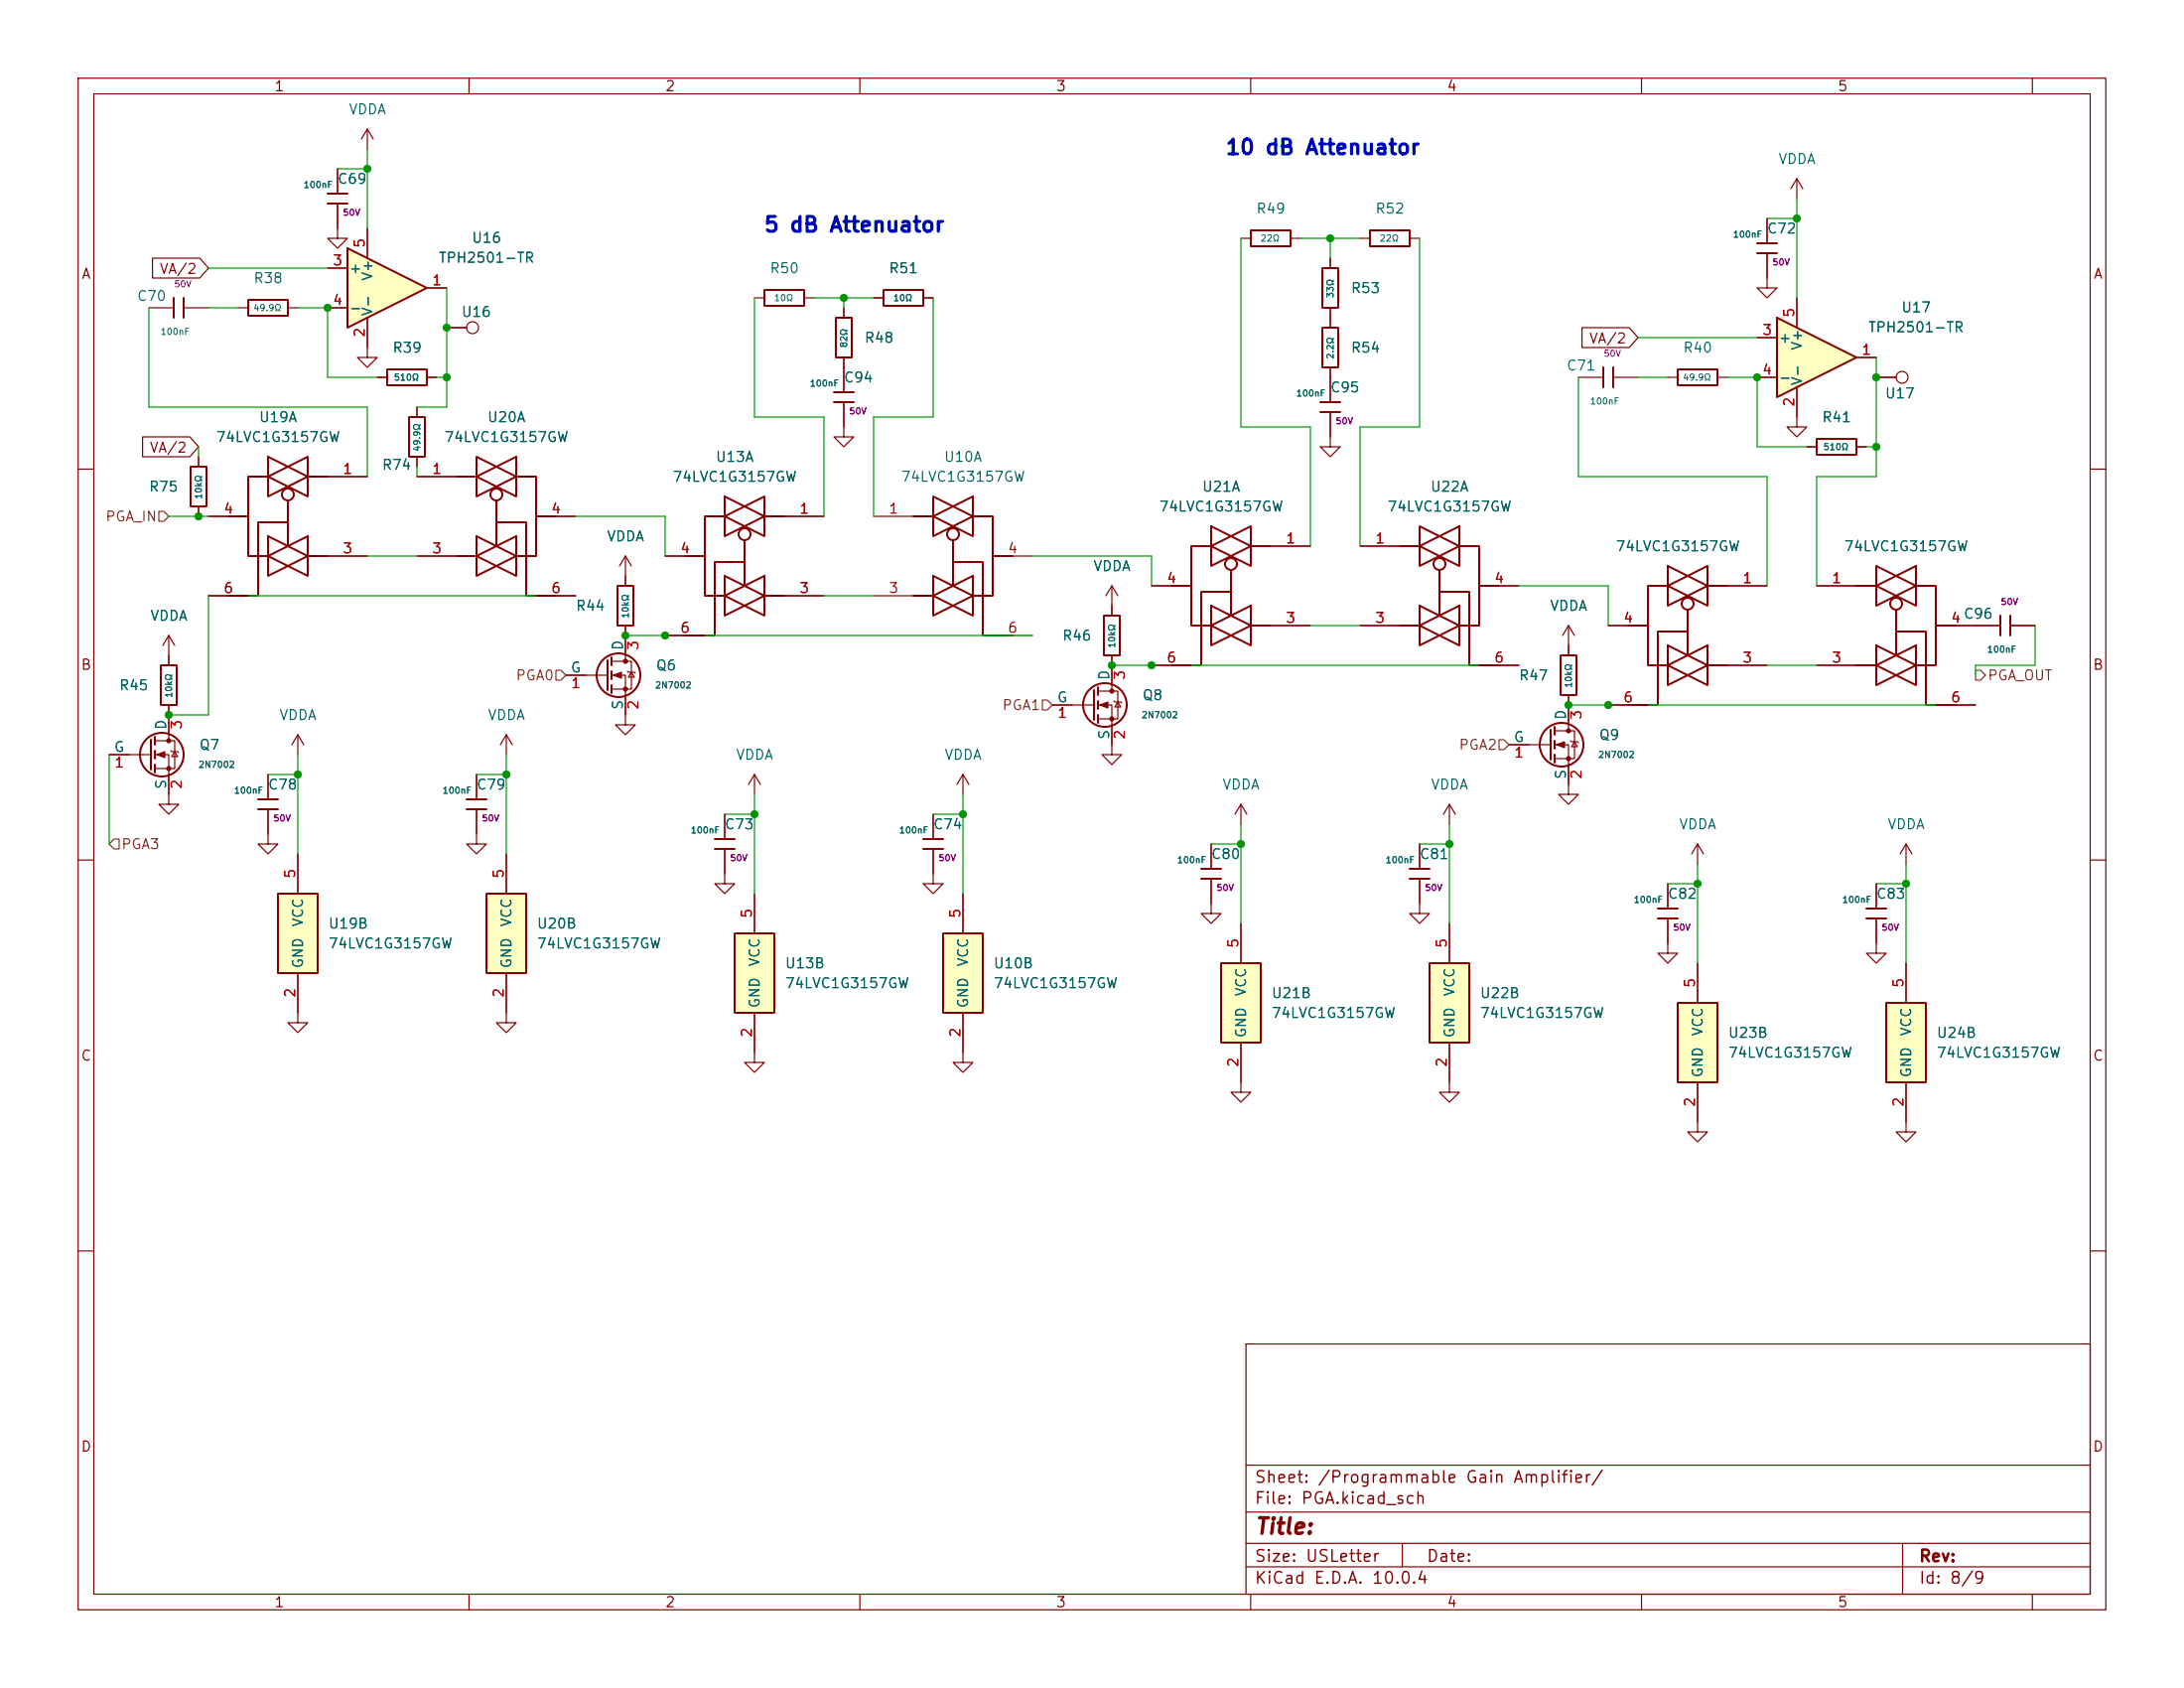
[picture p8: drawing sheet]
<svg xmlns="http://www.w3.org/2000/svg" width="279mm" height="216mm" viewBox="0 0 279 216" stroke-linecap="round" stroke-linejoin="round" font-family="sans-serif">
<g fill="none" stroke="#840000" stroke-width=".15">
<path d="M10 10h259.4v195.9h-259.4zM12 12h255.4v191.9h-255.4zM60 10v2M110 10v2M160 10v2M210 10v2M260 10v2M30.5 39.4h1.2M36.8 39.4h1.3M10 60h2M267.4 60h2M193 95.3h5.4"/>
<path d="M198.9 93.5h2.5v3.5h-2.5M198.9 95.3h1.8v6.3h1.2l-1.2 1.3-1.3-1.3h1.3M200.7 90.2v3.3M200.9 94.7l.1 .2h.8l.1 .1M201.4 94.9l.4 .6h-.8zM10 110h2M213.4 113v3.2M213.4 117.5v3.2M267.4 110h2M217.2 143.5v1.3h1.2l-1.2 1.3-1.3-1.3h1.3M10 160h2M159.4 171.9h108v32h-108z"/>
<path d="M267.4 160h2M159.4 197.4h108M159.4 193.4h108M159.4 187.4h108M179.4 197.4v3M243.4 197.4v6.5M60 203.9v2M110 203.9v2M159.4 200.4h108M160 203.9v2M210 203.9v2M260 203.9v2"/>
</g>
<g fill="none" stroke="#840000" stroke-width=".25">
<path d="M31.7 38.4h5.1v2h-5.1zM198.4 93.3v3.9M198.9 93v1M198.9 94.7v1.1M198.9 96.5v1M212.1 116.2h2.5M212.1 117.5h2.5"/>
<circle cx="199.8" cy="95.2" r="2.79"/>
</g>
<g fill="#840000" stroke="#840000" stroke-width=".15">
<path d="M199.1 95.3l1.1-.4v.7z"/>
<circle cx="200.7" cy="93.5" r=".25"/>
<circle cx="200.7" cy="97" r=".25"/>
</g>
<path d="M44.4 31.8l10.2 5-10.2 5.1z" fill="#ffffc2"/>
<path d="M44.4 31.8l10.2 5-10.2 5.1zM49.5 47.2h5.1v2.1h-5.1z" fill="none" stroke="#840000" stroke-width=".25"/>
<g fill="none" stroke="#840000" stroke-width=".15">
<path d="M41.9 34.3h2.5M41.9 39.4h2.5M47 29.2v3.8M54.6 36.8h2.5M47 40.6v5.1h-1.3l1.3 1.3 1.3-1.3h-1.3M48.3 48.3h1.2M54.6 48.3h1.3M57.1 41.9h2.6M213.4 120.7v1.2h1.2l-1.2 1.3-1.3-1.3h1.3"/>
<circle cx="60.5" cy="41.9" r=".76"/>
</g>
<path d="M214.6 128.3h5.1v10.1h-5.1z" fill="#ffffc2"/>
<g fill="none" stroke="#840000" stroke-width=".25">
<path d="M22.2 38.1v2.5M23.5 38.1v2.5M41.9 24.8h2.5M41.9 26h2.5M169.2 34.3h2v5.1h-2zM168.9 51.4h2.5M168.9 52.7h2.5M169.2 41.9h2v5.1h-2zM140 88.3v3.8M140.5 87.9v1M140.5 89.7v1M140.5 91.4v1.1"/>
<path d="M180.3 111.1h2.6M180.3 112.4h2.6M214.6 128.3h5.1v10.1h-5.1z"/>
<circle cx="141.4" cy="90.2" r="2.79"/>
</g>
<g fill="none" stroke="#840000" stroke-width=".15">
<path d="M47 16.5l-.8 1.3M47 16.5l.8 1.3M47 16.5v2.6M19 39.4h3.2M23.5 39.4h3.2M43.2 26v4.5h1.2l-1.2 1.3-1.3-1.3h1.3M43.2 21.6v3.2M170.2 33v1.3M170.2 39.4v2.5M170.2 47v4.4M170.2 52.7v3.2M134.6 90.2h5.4"/>
<path d="M140.5 90.2h1.7v6.3h1.3l-1.3 1.3-1.2-1.3h1.2M140.5 88.4h2.5v3.5h-2.5M142.2 85.1v3.3M142.5 89.7l.1 .1h.8l.1 .1M143 89.8l.4 .6h-.8zM181.6 112.4v4.4h1.3l-1.3 1.3-1.3-1.3h1.3M181.6 108v3.1M217.2 123.2v5.1M217.2 138.4v5.1"/>
</g>
<g fill="#840000" stroke="#840000" stroke-width=".15">
<path d="M140.7 90.2l1-.4v.8z"/>
<circle cx="142.2" cy="88.4" r=".25"/>
<circle cx="142.2" cy="91.9" r=".25"/>
</g>
<path d="M182.9 123.2h5.1v10.2h-5.1z" fill="#ffffc2"/>
<g fill="none" stroke="#840000" stroke-width=".25">
<path d="M149.9 74.9h2.5M154.9 67.3l2.6 1.3-2.6 1.3zM154.9 69.9l2.6 1.2-2.6 1.3zM154.9 69.9h-2.5v10.1h2.5M154.9 77.5l2.6 1.2-2.6 1.3zM157.5 75.7h-3.8v9.4h-3.8M157.5 68.6l2.5-1.3v2.6zM157.5 71.1l2.5-1.2v2.5zM157.5 78.7l2.5-1.2v2.5zM157.5 72.9v5.8M160 69.9h2.6M179.1 69.9h2.5"/>
<path d="M181.6 67.3l2.5 1.3-2.5 1.3zM181.6 69.9l2.5 1.2-2.5 1.3zM181.6 77.5l2.5 1.2-2.5 1.3zM184.1 68.6l2.6-1.3v2.6zM184.1 71.1l2.6-1.2v2.5zM184.1 78.7l2.6-1.2v2.5zM184.1 75.7h3.9v9.4h3.8M184.1 72.9v5.8M186.7 69.9h2.5v10.1h-2.5M189.2 74.9h2.6M20.6 85.1h2v5.1h-2zM154.9 80l2.6 1.3-2.6 1.3z"/>
<path d="M157.5 81.3l2.5-1.3v2.6zM160 80h2.6M179.1 80h2.5M181.6 80l2.5 1.3-2.5 1.3zM184.1 81.3l2.6-1.3v2.6zM182.9 123.2h5.1v10.2h-5.1z"/>
<circle cx="157.5" cy="72.1" r=".76"/>
<circle cx="184.1" cy="72.1" r=".76"/>
</g>
<g fill="none" stroke="#840000" stroke-width=".15">
<path d="M170.2 55.9v1.3h1.2l-1.2 1.2-1.3-1.2h1.3M147.3 74.9h5.1M162.6 69.9h5M174 69.9h5.1M189.2 74.9h5.1M21.6 81.3l-.8 1.3M21.6 81.3l.8 1.3M21.6 81.3v3.8M21.6 90.2v1.2M147.3 85.1h5.1M162.6 80h5M174 80h5.1"/>
<path d="M189.2 85.1h5.1M185.4 118.1v5.1M185.4 133.4v5"/>
</g>
<path d="M149.9 74.9h2.5M160 69.9h2.6M179.1 69.9h2.5M189.2 74.9h2.6M149.9 85.1h2.5M160 80h2.6M179.1 80h2.5M189.2 85.1h2.6" fill="none" stroke="#ffffc2" stroke-width=".13"/>
<path d="M156.2 123.2h5.1v10.2h-5.1z" fill="#ffffc2"/>
<g fill="none" stroke="#840000" stroke-width=".25">
<path d="M224.8 31.1h2.5M224.8 32.4h2.5M205.1 47v2.5M206.4 47v2.5M214.6 47.2h5.1v2.1h-5.1zM232.4 56.1h5.1v2.1h-5.1zM237.5 74.9h2.5M240 72.4l2.6 1.3-2.6 1.2zM240 74.9l2.6 1.3-2.6 1.3zM242.6 73.7l2.5-1.3v2.5zM242.6 76.2l2.5-1.3v2.6zM242.6 78v5.8"/>
<path d="M245.1 74.9h2.5v10.2h-2.5M255.9 78.7v2.6M257.2 78.7v2.6M237.5 85.1h2.5M240 82.6l2.6 1.2-2.6 1.3zM240 85.1l2.6 1.3-2.6 1.2zM242.6 83.8l2.5-1.2v2.5zM242.6 86.4l2.5-1.3v2.5zM242.6 80.8h3.8v9.4h3.8M247.6 80h2.6M156.2 123.2h5.1v10.2h-5.1z"/>
<circle cx="242.6" cy="77.2" r=".76"/>
</g>
<g fill="none" stroke="#840000" stroke-width=".15">
<path d="M226.1 32.4v4.4h1.2l-1.2 1.3-1.3-1.3h1.3M226.1 27.9v3.2M229.9 22.9l-.8 1.2M229.9 22.9l.7 1.2M229.9 22.9v2.5M201.9 48.3h3.2M206.4 48.3h3.1M213.4 48.3h1.2M219.7 48.3h1.3M229.9 53.3v1.3h-1.3l1.3 1.3 1.2-1.3h-1.2M231.1 57.2h1.3M237.5 57.2h1.3"/>
<path d="M240 48.3h2.6M232.4 74.9h5.1M232.4 85.1h5.1M247.6 80h8.3M247.6 90.2h5.1M257.2 80h3.1M158.7 118.1v5.1M158.7 133.4v5"/>
<circle cx="243.3" cy="48.3" r=".76"/>
</g>
<path d="M237.5 74.9h2.5M237.5 85.1h2.5M247.6 80h2.6M247.6 90.2h2.6" fill="none" stroke="#ffffc2" stroke-width=".13"/>
<path d="M227.3 40.6l10.2 5.1-10.2 5.1z" fill="#ffffc2"/>
<g fill="none" stroke="#840000" stroke-width=".25">
<path d="M24.4 59.7h2v5.1h-2zM34.3 58.4l2.5 1.3-2.5 1.3zM36.8 59.7l2.6-1.3v2.6zM227.3 40.6l10.2 5.1-10.2 5.1zM29.2 66h2.5M34.3 61l2.5 1.2-2.5 1.3zM34.3 61h-2.6v10.1h2.6M34.3 68.6l2.5 1.3-2.5 1.2zM34.3 71.1l2.5 1.3-2.5 1.3zM36.8 66.8h-3.8v9.4h-3.8M36.8 62.2l2.6-1.2v2.5zM36.8 69.9l2.6-1.3v2.5z"/>
<path d="M36.8 72.4l2.6-1.3v2.6zM36.8 64v5.9M39.4 61h2.5M39.4 71.1h2.5M213.4 72.4l2.5 1.3-2.5 1.2zM213.4 74.9l2.5 1.3-2.5 1.3zM213.4 74.9h-2.6v10.2h2.6M215.9 73.7l2.5-1.3v2.5zM215.9 76.2l2.5-1.3v2.6zM215.9 78v5.8M218.4 74.9h2.6M19.3 94.6v3.8"/>
<path d="M19.8 94.2v1.1M19.8 96v1M19.8 97.8v1M208.3 80h2.5M213.4 82.6l2.5 1.2-2.5 1.3zM213.4 85.1l2.5 1.3-2.5 1.2zM215.9 80.8h-3.8v9.4h-3.8M215.9 83.8l2.5-1.2v2.5zM215.9 86.4l2.5-1.3v2.5zM218.4 85.1h2.6M238.8 116.2h2.5M238.8 117.5h2.5"/>
<circle cx="36.8" cy="63.2" r=".76"/>
<circle cx="215.9" cy="77.2" r=".76"/>
<circle cx="20.7" cy="96.5" r="2.79"/>
</g>
<g fill="none" stroke="#840000" stroke-width=".15">
<path d="M229.9 38.1v3.8M25.4 58.4v1.3M224.8 43.2h2.5M224.8 48.3h2.5M229.9 49.5v3.8M237.5 45.7h2.5M25.4 64.8v1.2M26.7 66h5M26.7 76.2h5M41.9 61h5.1M41.9 71.1h5.1M221 74.9h5.1"/>
<path d="M14 96.5h5.3M19.8 94.7h2.6v3.6h-2.6M19.8 96.5h1.8v5.1M21.6 91.4v3.3M21.8 96l.2 .1h.7l.2 .2M22.4 96.1l.3 .7h-.7zM205.7 80h5.1M205.7 90.2h5.1M221 85.1h5.1M158.7 102.9l-.7 1.2M158.7 102.9l.8 1.2M158.7 102.9v2.5"/>
<path d="M185.4 102.9l-.7 1.2M185.4 102.9l.8 1.2M185.4 102.9v2.5M217.2 108l-.8 1.2M217.2 108l.7 1.2M217.2 108v2.5M240 113v3.2M240 117.5v3.2M243.8 108l-.7 1.2M243.8 108l.8 1.2M243.8 108v2.5M158.7 138.4v1.3h1.3l-1.3 1.3-1.2-1.3h1.2"/>
<path d="M185.4 138.4v1.3h1.3l-1.3 1.3-1.3-1.3h1.3M243.8 143.5v1.3h1.3l-1.3 1.3-1.2-1.3h1.2"/>
</g>
<g fill="#840000" stroke="#840000" stroke-width=".15">
<path d="M20.1 96.5l1-.4v.8z"/>
<circle cx="21.6" cy="94.7" r=".25"/>
<circle cx="21.6" cy="98.3" r=".25"/>
</g>
<path d="M29.2 66h2.5M29.2 76.2h2.5M39.4 61h2.5M39.4 71.1h2.5M218.4 74.9h2.6M208.3 80h2.5M208.3 90.2h2.5M218.4 85.1h2.6" fill="none" stroke="#ffffc2" stroke-width=".13"/>
<path d="M241.3 128.3h5.1v10.1h-5.1z" fill="#ffffc2"/>
<g fill="none" stroke="#840000" stroke-width=".25">
<path d="M52.3 53.3h2.1v5.1h-2.1zM61 58.4l2.5 1.3-2.5 1.3zM63.5 59.7l2.5-1.3v2.6zM58.4 61h2.6M58.4 71.1h2.6M61 61l2.5 1.2-2.5 1.3zM61 68.6l2.5 1.3-2.5 1.2zM61 71.1l2.5 1.3-2.5 1.3zM63.5 62.2l2.5-1.2v2.5zM63.5 69.9l2.5-1.3v2.5zM63.5 72.4l2.5-1.3v2.6zM63.5 66.8h3.8v9.4h3.8"/>
<path d="M63.5 64v5.9M66 61h2.6v10.1h-2.6M68.6 66h2.5M79 74.9h2v5.1h-2zM153.7 111.1h2.5M153.7 112.4h2.5M241.3 128.3h5.1v10.1h-5.1z"/>
<circle cx="63.5" cy="63.2" r=".76"/>
</g>
<g fill="none" stroke="#840000" stroke-width=".15">
<path d="M53.3 52.1v1.2M53.3 58.4v1.3M53.3 61h5.1M53.3 71.1h5.1M68.6 66h5.1M68.6 76.2h5.1M80 73.7v1.2M80 80v1.3M154.9 108v3.1M154.9 112.4v3.2M240 120.7v1.2h1.3l-1.3 1.3-1.2-1.3h1.2M243.8 123.2v5.1"/>
<path d="M243.8 138.4v5.1"/>
</g>
<path d="M58.4 61h2.6M58.4 71.1h2.6M68.6 66h2.5M68.6 76.2h2.5" fill="none" stroke="#ffffc2" stroke-width=".13"/>
<path d="M120.6 119.4h5.1v10.1h-5.1z" fill="#ffffc2"/>
<path d="M91.4 107.3h2.6M91.4 108.6h2.6M120.6 119.4h5.1v10.1h-5.1z" fill="none" stroke="#840000" stroke-width=".25"/>
<path d="M92.7 104.1v3.2M92.7 108.6v3.2M123.2 114.3v5.1M123.2 129.5v5.1" fill="none" stroke="#840000" stroke-width=".15"/>
<path d="M94 119.4h5.1v10.1h-5.1z" fill="#ffffc2"/>
<g fill="none" stroke="#840000" stroke-width=".25">
<path d="M106.7 50.2h2.5M106.7 51.4h2.5M106.9 40.6h2.1v5.1h-2.1zM141.2 78.7h2.1v5.1h-2.1zM77.7 84.5v3.8M78.2 84.1v1M78.2 85.9v1M78.2 87.6v1M94 119.4h5.1v10.1h-5.1zM118.1 107.3h2.5M118.1 108.6h2.5"/>
<circle cx="79.1" cy="86.4" r="2.79"/>
</g>
<g fill="none" stroke="#840000" stroke-width=".15">
<path d="M107.9 39.4v1.2M107.9 45.7v4.5M107.9 51.4v3.2M80 71.1l-.8 1.3M80 71.1l.8 1.3M80 71.1v2.6M142.2 77.5v1.2M72.4 86.4h5.3M78.2 86.4h1.8v6.3h1.3l-1.3 1.3-1.3-1.3h1.3M78.2 84.6h2.6v3.5h-2.6M80 81.3v3.3M80.3 85.9l.1 .1h.8l.1 .1"/>
<path d="M80.8 86l.4 .6h-.8zM142.2 83.8v1.3M92.7 111.8v1.2h1.3l-1.3 1.3-1.3-1.3h1.3M96.5 114.3v5.1M119.4 108.6v4.4h1.2l-1.2 1.3-1.3-1.3h1.3M119.4 104.1v3.2M38.1 129.5v1.3h1.3l-1.3 1.3-1.3-1.3h1.3M96.5 129.5v5.1"/>
</g>
<g fill="#840000" stroke="#840000" stroke-width=".15">
<path d="M78.5 86.4l1-.4v.7z"/>
<circle cx="80" cy="84.6" r=".25"/>
<circle cx="80" cy="88.1" r=".25"/>
</g>
<path d="M35.6 114.3h5v10.2h-5z" fill="#ffffc2"/>
<g fill="none" stroke="#840000" stroke-width=".25">
<path d="M87.6 71.1h2.6M92.7 63.5l2.5 1.3-2.5 1.2zM92.7 66l2.5 1.3-2.5 1.3zM92.7 66h-2.5v10.2h2.5M92.7 73.7l2.5 1.2-2.5 1.3zM92.7 76.2l2.5 1.3-2.5 1.2zM95.2 71.9h-3.8v9.4h-3.8M95.2 64.8l2.6-1.3v2.5zM95.2 67.3l2.6-1.3v2.6zM95.2 74.9l2.6-1.2v2.5zM95.2 77.5l2.6-1.3v2.5zM95.2 69.1v5.8"/>
<path d="M97.8 66h2.5M97.8 76.2h2.5M116.8 66h2.6M116.8 76.2h2.6M119.4 63.5l2.5 1.3-2.5 1.2zM119.4 66l2.5 1.3-2.5 1.3zM119.4 73.7l2.5 1.2-2.5 1.3zM119.4 76.2l2.5 1.3-2.5 1.2zM121.9 64.8l2.6-1.3v2.5zM121.9 67.3l2.6-1.3v2.6zM121.9 74.9l2.6-1.2v2.5zM121.9 77.5l2.6-1.3v2.5z"/>
<path d="M121.9 71.9h3.8v9.4h3.8M121.9 69.1v5.8M124.5 66h2.5v10.2h-2.5M127 71.1h2.5M35.6 114.3h5v10.2h-5z"/>
<circle cx="95.2" cy="68.3" r=".76"/>
<circle cx="121.9" cy="68.3" r=".76"/>
</g>
<g fill="none" stroke="#840000" stroke-width=".15">
<path d="M107.9 54.6v1.3h1.3l-1.3 1.3-1.2-1.3h1.2M85.1 71.1h5.1M100.3 66h5.1M100.3 76.2h5.1M111.8 66h5M111.8 76.2h5M127 71.1h5.1M85.1 81.3h5.1M96.5 99.1l-.7 1.2M96.5 99.1l.8 1.2M96.5 99.1v2.5M123.2 99.1l-.8 1.2"/>
<path d="M123.2 99.1l.8 1.2M123.2 99.1v2.5M127 81.3h5.1M38.1 109.2v5.1M38.1 124.5v5"/>
</g>
<path d="M87.6 71.1h2.6M97.8 66h2.5M97.8 76.2h2.5M116.8 66h2.6M116.8 76.2h2.6M127 71.1h2.5M87.6 81.3h2.6M127 81.3h2.5" fill="none" stroke="#ffffc2" stroke-width=".13"/>
<path d="M62.2 114.3h5.1v10.2h-5.1z" fill="#ffffc2"/>
<path d="M97.8 37.1h5.1v2h-5.1zM113 37.1h5.1v2h-5.1zM160 29.5h5.1v2h-5.1zM175.3 29.5h5v2h-5zM199.6 83.8h2.1v5.1h-2.1zM33 102.2h2.6M33 103.5h2.6M59.7 102.2h2.5M59.7 103.5h2.5M62.2 114.3h5.1v10.2h-5.1z" fill="none" stroke="#840000" stroke-width=".25"/>
<g fill="none" stroke="#840000" stroke-width=".15">
<path d="M19.5 33h6.1l1.1 1.3-1.1 1.3h-6.1zM41.9 34.3h2.5M41.9 39.4h2.5M43.2 21.6v3.2M43.2 26v3.2M47 29.2v3.8M54.6 36.8h2.5M96.5 38.1h1.3M102.9 38.1h1.2M107.9 39.4v1.2M111.8 38.1h1.2M118.1 38.1h1.3"/>
<path d="M158.7 30.5h1.3M165.1 30.5h1.3M170.2 33v1.3M170.2 39.4v2.5M174 30.5h1.3M180.3 30.5h1.3M226.1 27.9v3.2M226.1 32.4v3.2M229.9 38.1v3.8M18.2 55.9h6.1l1.1 1.3-1.1 1.2h-6.1zM25.4 58.4v1.3M47 40.6v3.9"/>
<path d="M48.3 48.3h1.2M53.3 52.1v1.2M53.3 58.4v1.3M54.6 48.3h1.3M57.1 41.9h2.6M107.9 45.7v4.5M107.9 51.4v3.2M170.2 47v4.4M170.2 52.7v3.2M202.4 41.9h6l1.1 1.3-1.1 1.3h-6zM224.8 48.3h2.5M224.8 43.2h2.5"/>
<path d="M229.9 49.5v3.8M231.1 57.2h1.3M237.5 57.2h1.3M237.5 45.7h2.5M240 48.3h2.6M25.4 64.8v1.2M26.7 66h5M26.7 76.2h5M41.9 71.1h5.1M41.9 61h5.1M53.3 71.1h5.1M53.3 61h5.1"/>
<path d="M68.6 66h5.1M68.6 76.2h5.1M80 73.7v1.2M85.1 71.1h5.1M100.3 66h5.1M100.3 76.2h5.1M142.2 74.9l-.7 1.3M142.2 74.9l.8 1.3M142.2 74.9v3.8M147.3 74.9h5.1M162.6 69.9h5M174 69.9h5.1"/>
<path d="M189.2 74.9h5.1M221 74.9h5.1M232.4 74.9h5.1M14 96.5h2.5M21.6 99.1v3.8h1.3l-1.3 1.2-1.3-1.2h1.3M21.6 83.8v1.3M21.6 90.2v3.8M34.3 99.1v3.1M38.1 94l-.8 1.3M38.1 94l.8 1.3M38.1 94v2.5M61 99.1v3.1"/>
<path d="M64.8 94v2.5M64.8 94l-.8 1.3M64.8 94l.7 1.3M72.4 86.4h2.5M80 80v3.8M80 88.9v2.5M85.1 81.3h5.1M134.6 90.2h2.6M142.2 83.8v3.8M142.2 92.7v2.6M147.3 85.1h5.1M162.6 80h5"/>
<path d="M174 80h5.1M189.2 85.1h5.1M193 95.3h2.6M200.7 80l-.8 1.3M200.7 80l.7 1.3M200.7 80v3.8M200.7 88.9v3.8M200.7 97.8v2.5M205.7 80h5.1M205.7 90.2h5.1M221 85.1h5.1M232.4 85.1h5.1"/>
<path d="M247.6 80h8.3M247.6 90.2h5.1M257.2 80h3.1M34.3 103.5v4.5h1.3l-1.3 1.2-1.3-1.2h1.3M38.1 109.2v5.1M61 103.5v4.5h1.2l-1.2 1.2-1.3-1.2h1.3M64.8 109.2v5.1M92.7 104.1v3.2M92.7 108.6v3.2M96.5 114.3v5.1M119.4 104.1v3.2M119.4 108.6v3.2"/>
<path d="M123.2 114.3v5.1M154.9 112.4v4.4h1.3l-1.3 1.3-1.2-1.3h1.2M154.9 108v3.1M158.7 118.1v5.1M181.6 108v3.1M181.6 112.4v3.2M185.4 118.1v5.1M213.4 113v3.2M213.4 117.5v3.2M240 113v3.2M240 117.5v3.2M38.1 124.5v5"/>
<path d="M64.8 124.5v6.3h1.2l-1.2 1.3-1.3-1.3h1.3M96.5 129.5v6.4h1.3l-1.3 1.3-1.3-1.3h1.3M123.2 129.5v6.4h1.3l-1.3 1.3-1.3-1.3h1.3M158.7 133.4v5M185.4 133.4v5M217.2 123.2v5.1M217.2 138.4v5.1M243.8 123.2v5.1M243.8 138.4v5.1"/>
</g>
<path d="M20.3 65.4h.7l.6 .6-.6 .7h-.7zM71.1 85.7h.7l.6 .7-.6 .6h-.7zM133.3 89.5h.7l.6 .7-.6 .6h-.7zM191.8 94.6h.6l.6 .7-.6 .6h-.6zM252.7 85.7h.7l.6 .7-.6 .6h-.7zM14.6 107.3h.6v1.3h-.6l-.6-.6z" fill="none" stroke="#725600" stroke-width=".15"/>
<g fill="none" stroke="#009600" stroke-width=".15">
<path d="M47 19.1v10.1M19 39.4v12.7h28v8.9M26.7 39.4h3.8M26.7 34.3h15.2M38.1 39.4h3.8v8.9h6.4M43.2 21.6h3.8M57.1 36.8v15.3h-3.8M96.5 38.1v15.2h8.9v12.7M104.1 38.1h7.7M107.9 38.1v1.3M119.4 38.1v15.2h-7.6v12.7M158.7 30.5v24.1h8.9v15.3"/>
<path d="M166.4 30.5h7.6M170.2 30.5v2.5M181.6 30.5v24.1h-7.6v15.3M226.1 27.9h3.8M229.9 25.4v12.7M25.4 57.2v1.2M53.3 59.7v1.3M55.9 48.3h1.2M201.9 48.3v12.7h24.2v13.9M209.5 43.2h15.3M209.5 48.3h3.9M221 48.3h3.8v8.9h6.3"/>
<path d="M238.8 57.2h1.2M240 45.7v15.3h-7.6v13.9M21.6 66h5.1M47 71.1h6.3M73.7 76.2h-47v15.2h-5.1M73.7 66h11.4v5.1M105.4 76.2h6.4M132.1 71.1h15.2v3.8M194.3 74.9h11.4v5.1M14 96.5v11.5M34.3 99.1h3.8M38.1 96.5v12.7"/>
<path d="M61 99.1h3.8M64.8 96.5v12.7M80 81.3h52.1M142.2 85.1h52.1M167.6 80h6.4M200.7 90.2h52M226.1 85.1h6.3M260.3 80v5.1h-7.6v1.3M92.7 104.1h3.8M96.5 101.6v12.7M119.4 104.1h3.8M123.2 101.6v12.7"/>
<path d="M154.9 108h3.8M158.7 105.4v12.7M181.6 108h3.8M185.4 105.4v12.7M213.4 113h3.8M217.2 110.5v12.7M240 113h3.8M243.8 110.5v12.7"/>
</g>
<g fill="#009600" stroke="#009600" stroke-width=".13">
<circle cx="107.9" cy="38.1" r=".46"/>
<circle cx="96.5" cy="104.1" r=".46"/>
<circle cx="123.2" cy="104.1" r=".46"/>
<circle cx="158.7" cy="108" r=".46"/>
<circle cx="170.2" cy="30.5" r=".46"/>
<circle cx="142.2" cy="85.1" r=".46"/>
<circle cx="147.3" cy="85.1" r=".46"/>
<circle cx="41.9" cy="39.4" r=".46"/>
<circle cx="47" cy="21.6" r=".46"/>
<circle cx="57.1" cy="41.9" r=".46"/>
<circle cx="57.1" cy="48.3" r=".46"/>
<circle cx="224.8" cy="48.3" r=".46"/>
<circle cx="240" cy="57.2" r=".46"/>
<circle cx="229.9" cy="27.9" r=".46"/>
<circle cx="240" cy="48.3" r=".46"/>
<circle cx="205.7" cy="90.2" r=".46"/>
<circle cx="217.2" cy="113" r=".46"/>
<circle cx="243.8" cy="113" r=".46"/>
<circle cx="200.7" cy="90.2" r=".46"/>
<circle cx="185.4" cy="108" r=".46"/>
<circle cx="21.6" cy="91.4" r=".46"/>
<circle cx="25.4" cy="66" r=".46"/>
<circle cx="85.1" cy="81.3" r=".46"/>
<circle cx="80" cy="81.3" r=".46"/>
<circle cx="64.8" cy="99.1" r=".46"/>
<circle cx="38.1" cy="99.1" r=".46"/>
</g>
<text font-size="2" fill="#840000" x="160.4" y="196.7">Title:</text>
<g font-size="1.9" fill="#0000c2">
<text x="156.7" y="20.3">10 dB Attenuator</text>
<text x="97.6" y="30.2">5 dB Attenuator</text>
</g>
<g font-size="1.5" fill="#840000">
<text x="160.4" y="190">Sheet: /Programmable Gain Amplifier/</text>
<text x="160.4" y="192.7">File: PGA.kicad_sch</text>
<text x="160.4" y="202.9">KiCad E.D.A. 10.0.4</text>
<text x="160.4" y="200.1">Size: USLetter</text>
<text x="182.4" y="200.1">Date:</text>
<text x="245.4" y="200.1">Rev:</text>
<text x="245.4" y="202.9">Id: 8/9</text>
</g>
<g font-size="1.3" fill="#840000">
<text x="35" y="12">1</text>
<text x="85" y="12">2</text>
<text x="135" y="12">3</text>
<text x="185" y="12">4</text>
<text x="235" y="12">5</text>
<text x="10.3" y="36">A</text>
<text x="20.3" y="35.4">VA/2</text>
<text x="267.7" y="36">A</text>
<text x="203.2" y="44.2">VA/2</text>
<text x="19.1" y="58.2">VA/2</text>
<text x="10.3" y="86">B</text>
<text x="267.7" y="86">B</text>
<text x="10.3" y="136">C</text>
<text x="267.7" y="136">C</text>
<text x="10.3" y="186">D</text>
<text x="267.7" y="186">D</text>
<text x="35" y="205.9">1</text>
<text x="85" y="205.9">2</text>
<text x="135" y="205.9">3</text>
<text x="185" y="205.9">4</text>
<text x="235" y="205.9">5</text>
</g>
<g font-size="1.3" fill="#006464">
<text x="44.5" y="14.9">VDDA</text>
<text x="43.1" y="23.8">C69</text>
<text x="227.4" y="21.3">VDDA</text>
<text x="160.6" y="27.6">R49</text>
<text x="175.9" y="27.6">R52</text>
<text x="44.6" y="35.3">+</text>
<text x="56" y="33.9">TPH2501-TR</text>
<text x="60.3" y="31.4">U16</text>
<text x="98.4" y="35.3">R50</text>
<text x="113.6" y="35.3">R51</text>
<text x="226" y="30.2">C72</text>
<text x="17.4" y="38.8">C70</text>
<text x="32.3" y="36.5">R38</text>
<text x="44.6" y="40.3">-</text>
<text x="48" y="40.5" transform="rotate(-90 48 40.5)">V-</text>
<text x="48" y="36" transform="rotate(-90 48 36)">V+</text>
<text x="58.9" y="40.8">U16</text>
<text x="172.7" y="37.8">R53</text>
<text x="243.1" y="40.3">U17</text>
<text x="50.1" y="45.4">R39</text>
<text x="110.5" y="44.2">R48</text>
<text x="172.7" y="45.4">R54</text>
<text x="200.3" y="47.7">C71</text>
<text x="215.2" y="45.4">R40</text>
<text x="227.5" y="44.2">+</text>
<text x="230.8" y="44.9" transform="rotate(-90 230.8 44.9)">V+</text>
<text x="238.9" y="42.8">TPH2501-TR</text>
<text x="107.9" y="49.2">C94</text>
<text x="170.1" y="50.5">C95</text>
<text x="227.5" y="49.2">-</text>
<text x="230.8" y="49.4" transform="rotate(-90 230.8 49.4)">V-</text>
<text x="241.1" y="51.3">U17</text>
<text x="27.5" y="56.9">74LVC1G3157GW</text>
<text x="33" y="54.3">U19A</text>
<text x="56.7" y="56.9">74LVC1G3157GW</text>
<text x="62.2" y="54.3">U20A</text>
<text x="91.5" y="59.4">U13A</text>
<text x="120.7" y="59.4">U10A</text>
<text x="233" y="54.3">R41</text>
<text x="19" y="63.2">R75</text>
<text x="48.8" y="60.4">R74</text>
<text x="86" y="61.9">74LVC1G3157GW</text>
<text x="115.2" y="61.9">74LVC1G3157GW</text>
<text x="148.2" y="65.7">74LVC1G3157GW</text>
<text x="153.7" y="63.2">U21A</text>
<text x="177.4" y="65.7">74LVC1G3157GW</text>
<text x="182.9" y="63.2">U22A</text>
<text x="77.5" y="69.6">VDDA</text>
<text x="206.6" y="70.8">74LVC1G3157GW</text>
<text x="235.8" y="70.8">74LVC1G3157GW</text>
<text x="139.8" y="73.4">VDDA</text>
<text x="19.1" y="79.7">VDDA</text>
<text x="73.6" y="78.4">R44</text>
<text x="80" y="83.3" transform="rotate(-90 80 83.3)">D</text>
<text x="135.8" y="82.3">R46</text>
<text x="198.2" y="78.4">VDDA</text>
<text x="251.1" y="79.5">C96</text>
<text x="15.1" y="88.6">R45</text>
<text x="72.9" y="86.3">G</text>
<text x="83.8" y="86.1">Q6</text>
<text x="142.2" y="87.1" transform="rotate(-90 142.2 87.1)">D</text>
<text x="146.1" y="89.9">Q8</text>
<text x="194.2" y="87.3">R47</text>
<text x="21.6" y="93.4" transform="rotate(-90 21.6 93.4)">D</text>
<text x="35.6" y="92.4">VDDA</text>
<text x="62.3" y="92.4">VDDA</text>
<text x="80" y="90.9" transform="rotate(-90 80 90.9)">S</text>
<text x="135.2" y="90.1">G</text>
<text x="142.2" y="94.7" transform="rotate(-90 142.2 94.7)">S</text>
<text x="193.6" y="95.2">G</text>
<text x="200.6" y="92.2" transform="rotate(-90 200.6 92.2)">D</text>
<text x="204.5" y="95">Q9</text>
<text x="14.5" y="96.5">G</text>
<text x="21.6" y="101" transform="rotate(-90 21.6 101)">S</text>
<text x="25.4" y="96.2">Q7</text>
<text x="34.2" y="101.3">C78</text>
<text x="60.9" y="101.3">C79</text>
<text x="94.1" y="97.5">VDDA</text>
<text x="120.7" y="97.5">VDDA</text>
<text x="156.3" y="101.3">VDDA</text>
<text x="183" y="101.3">VDDA</text>
<text x="200.6" y="99.8" transform="rotate(-90 200.6 99.8)">S</text>
<text x="92.6" y="106.4">C73</text>
<text x="119.3" y="106.4">C74</text>
<text x="214.7" y="106.4">VDDA</text>
<text x="241.4" y="106.4">VDDA</text>
<text x="154.8" y="110.2">C80</text>
<text x="181.5" y="110.2">C81</text>
<text x="39.1" y="118.6" transform="rotate(-90 39.1 118.6)">VCC</text>
<text x="41.9" y="119.1">U19B</text>
<text x="65.7" y="118.6" transform="rotate(-90 65.7 118.6)">VCC</text>
<text x="68.6" y="119.1">U20B</text>
<text x="213.3" y="115.3">C82</text>
<text x="239.9" y="115.3">C83</text>
<text x="39.1" y="124" transform="rotate(-90 39.1 124)">GND</text>
<text x="41.9" y="121.6">74LVC1G3157GW</text>
<text x="65.7" y="124" transform="rotate(-90 65.7 124)">GND</text>
<text x="68.6" y="121.6">74LVC1G3157GW</text>
<text x="97.5" y="123.7" transform="rotate(-90 97.5 123.7)">VCC</text>
<text x="100.3" y="124.2">U13B</text>
<text x="124.2" y="123.7" transform="rotate(-90 124.2 123.7)">VCC</text>
<text x="127" y="124.2">U10B</text>
<text x="97.5" y="129" transform="rotate(-90 97.5 129)">GND</text>
<text x="100.3" y="126.7">74LVC1G3157GW</text>
<text x="124.2" y="129" transform="rotate(-90 124.2 129)">GND</text>
<text x="127" y="126.7">74LVC1G3157GW</text>
<text x="159.7" y="127.5" transform="rotate(-90 159.7 127.5)">VCC</text>
<text x="162.6" y="128">U21B</text>
<text x="162.6" y="130.5">74LVC1G3157GW</text>
<text x="186.4" y="127.5" transform="rotate(-90 186.4 127.5)">VCC</text>
<text x="189.2" y="128">U22B</text>
<text x="189.2" y="130.5">74LVC1G3157GW</text>
<text x="159.7" y="132.8" transform="rotate(-90 159.7 132.8)">GND</text>
<text x="186.4" y="132.8" transform="rotate(-90 186.4 132.8)">GND</text>
<text x="218.1" y="137.9" transform="rotate(-90 218.1 137.9)">GND</text>
<text x="218.1" y="132.6" transform="rotate(-90 218.1 132.6)">VCC</text>
<text x="221" y="133.1">U23B</text>
<text x="221" y="135.6">74LVC1G3157GW</text>
<text x="244.8" y="137.9" transform="rotate(-90 244.8 137.9)">GND</text>
<text x="244.8" y="132.6" transform="rotate(-90 244.8 132.6)">VCC</text>
<text x="247.7" y="133.1">U24B</text>
<text x="247.7" y="135.6">74LVC1G3157GW</text>
</g>
<g font-size="1.3" fill="#a90000">
<text x="42.5" y="34.3">3</text>
<text x="47" y="31.8" transform="rotate(-90 47 31.8)">5</text>
<text x="42.5" y="39.3">4</text>
<text x="55.2" y="36.8">1</text>
<text x="229.8" y="40.7" transform="rotate(-90 229.8 40.7)">5</text>
<text x="47" y="43.3" transform="rotate(-90 47 43.3)">2</text>
<text x="225.4" y="43.2">3</text>
<text x="238.1" y="45.7">1</text>
<text x="225.4" y="48.2">4</text>
<text x="229.8" y="52.1" transform="rotate(-90 229.8 52.1)">2</text>
<text x="43.7" y="60.9">1</text>
<text x="55.2" y="60.9">1</text>
<text x="28.5" y="66">4</text>
<text x="43.7" y="71.1">3</text>
<text x="55.2" y="71.1">3</text>
<text x="70.4" y="66">4</text>
<text x="86.9" y="71.1">4</text>
<text x="102.2" y="66">1</text>
<text x="113.6" y="66">1</text>
<text x="128.8" y="71.1">4</text>
<text x="164.4" y="69.8">1</text>
<text x="175.8" y="69.8">1</text>
<text x="28.5" y="76.2">6</text>
<text x="70.4" y="76.2">6</text>
<text x="102.2" y="76.2">3</text>
<text x="113.6" y="76.2">3</text>
<text x="149.2" y="74.9">4</text>
<text x="191.1" y="74.9">4</text>
<text x="222.8" y="74.9">1</text>
<text x="234.2" y="74.9">1</text>
<text x="82" y="83.3" transform="rotate(-90 82 83.3)">3</text>
<text x="86.9" y="81.3">6</text>
<text x="128.8" y="81.3">6</text>
<text x="164.4" y="80">3</text>
<text x="175.8" y="80">3</text>
<text x="207.6" y="80">4</text>
<text x="249.5" y="80">4</text>
<text x="73" y="88.3">1</text>
<text x="144.2" y="87.1" transform="rotate(-90 144.2 87.1)">3</text>
<text x="149.2" y="85.1">6</text>
<text x="191.1" y="85.1">6</text>
<text x="222.8" y="85.1">3</text>
<text x="234.2" y="85.1">3</text>
<text x="23.6" y="93.4" transform="rotate(-90 23.6 93.4)">3</text>
<text x="82" y="90.9" transform="rotate(-90 82 90.9)">2</text>
<text x="135.2" y="92.1">1</text>
<text x="144.2" y="94.7" transform="rotate(-90 144.2 94.7)">2</text>
<text x="202.6" y="92.1" transform="rotate(-90 202.6 92.1)">3</text>
<text x="207.6" y="90.1">6</text>
<text x="249.5" y="90.1">6</text>
<text x="14.5" y="98.5">1</text>
<text x="23.6" y="101" transform="rotate(-90 23.6 101)">2</text>
<text x="193.6" y="97.2">1</text>
<text x="202.6" y="99.8" transform="rotate(-90 202.6 99.8)">2</text>
<text x="38.1" y="112.5" transform="rotate(-90 38.1 112.5)">5</text>
<text x="64.7" y="112.5" transform="rotate(-90 64.7 112.5)">5</text>
<text x="96.5" y="117.5" transform="rotate(-90 96.5 117.5)">5</text>
<text x="123.2" y="117.5" transform="rotate(-90 123.2 117.5)">5</text>
<text x="158.7" y="121.4" transform="rotate(-90 158.7 121.4)">5</text>
<text x="185.4" y="121.4" transform="rotate(-90 185.4 121.4)">5</text>
<text x="38.1" y="127.7" transform="rotate(-90 38.1 127.7)">2</text>
<text x="64.7" y="127.7" transform="rotate(-90 64.7 127.7)">2</text>
<text x="217.1" y="126.4" transform="rotate(-90 217.1 126.4)">5</text>
<text x="243.8" y="126.4" transform="rotate(-90 243.8 126.4)">5</text>
<text x="96.5" y="132.8" transform="rotate(-90 96.5 132.8)">2</text>
<text x="123.2" y="132.8" transform="rotate(-90 123.2 132.8)">2</text>
<text x="158.7" y="136.6" transform="rotate(-90 158.7 136.6)">2</text>
<text x="185.4" y="136.6" transform="rotate(-90 185.4 136.6)">2</text>
<text x="217.1" y="141.7" transform="rotate(-90 217.1 141.7)">2</text>
<text x="243.8" y="141.7" transform="rotate(-90 243.8 141.7)">2</text>
</g>
<g font-size="1.3" fill="#725600">
<text x="13.4" y="67">PGA_IN</text>
<text x="65.9" y="87.3">PGA0</text>
<text x="254.2" y="87.3">PGA_OUT</text>
<text x="128.1" y="91.1">PGA1</text>
<text x="186.5" y="96.2">PGA2</text>
<text x="15.4" y="108.9">PGA3</text>
</g>
<g font-size=".8" fill="#006464">
<text x="38.8" y="24.2">100nF</text>
<text x="161.2" y="31.1">22Ω</text>
<text x="176.4" y="31.1">22Ω</text>
<text x="221.6" y="30.6">100nF</text>
<text x="32.4" y="40">49.9Ω</text>
<text x="99" y="38.7">10Ω</text>
<text x="114.2" y="38.7">10Ω</text>
<text x="170.8" y="38.2" transform="rotate(-90 170.8 38.2)">33Ω</text>
<text x="20.5" y="43">100nF</text>
<text x="108.6" y="44.5" transform="rotate(-90 108.6 44.5)">82Ω</text>
<text x="170.8" y="46" transform="rotate(-90 170.8 46)">2.2Ω</text>
<text x="50.3" y="48.9">510Ω</text>
<text x="103.5" y="49.6">100nF</text>
<text x="165.8" y="50.9">100nF</text>
<text x="203.4" y="51.9">100nF</text>
<text x="215.2" y="48.9">49.9Ω</text>
<text x="54" y="57.8" transform="rotate(-90 54 57.8)">49.9Ω</text>
<text x="233.2" y="57.8">510Ω</text>
<text x="26" y="63.9" transform="rotate(-90 26 63.9)">10kΩ</text>
<text x="80.6" y="79.2" transform="rotate(-90 80.6 79.2)">10kΩ</text>
<text x="142.9" y="83" transform="rotate(-90 142.9 83)">10kΩ</text>
<text x="254.2" y="83.7">100nF</text>
<text x="22.2" y="89.3" transform="rotate(-90 22.2 89.3)">10kΩ</text>
<text x="83.7" y="88.2">2N7002</text>
<text x="201.3" y="88.1" transform="rotate(-90 201.3 88.1)">10kΩ</text>
<text x="146" y="92.1">2N7002</text>
<text x="25.3" y="98.4">2N7002</text>
<text x="29.9" y="101.7">100nF</text>
<text x="56.5" y="101.7">100nF</text>
<text x="204.4" y="97.1">2N7002</text>
<text x="88.3" y="106.8">100nF</text>
<text x="115" y="106.8">100nF</text>
<text x="150.5" y="110.6">100nF</text>
<text x="177.2" y="110.6">100nF</text>
<text x="208.9" y="115.7">100nF</text>
<text x="235.6" y="115.7">100nF</text>
</g>
<g font-size=".8" fill="#840084">
<text x="43.8" y="27.8">50V</text>
<text x="226.7" y="34.1">50V</text>
<text x="22.2" y="36.9">50V</text>
<text x="205.1" y="45.8">50V</text>
<text x="108.6" y="53.2">50V</text>
<text x="170.8" y="54.5">50V</text>
<text x="255.9" y="77.6">50V</text>
<text x="34.9" y="105.3">50V</text>
<text x="61.6" y="105.3">50V</text>
<text x="93.3" y="110.3">50V</text>
<text x="120" y="110.3">50V</text>
<text x="155.6" y="114.1">50V</text>
<text x="182.2" y="114.1">50V</text>
<text x="214" y="119.2">50V</text>
<text x="240.6" y="119.2">50V</text>
</g>
</svg>
